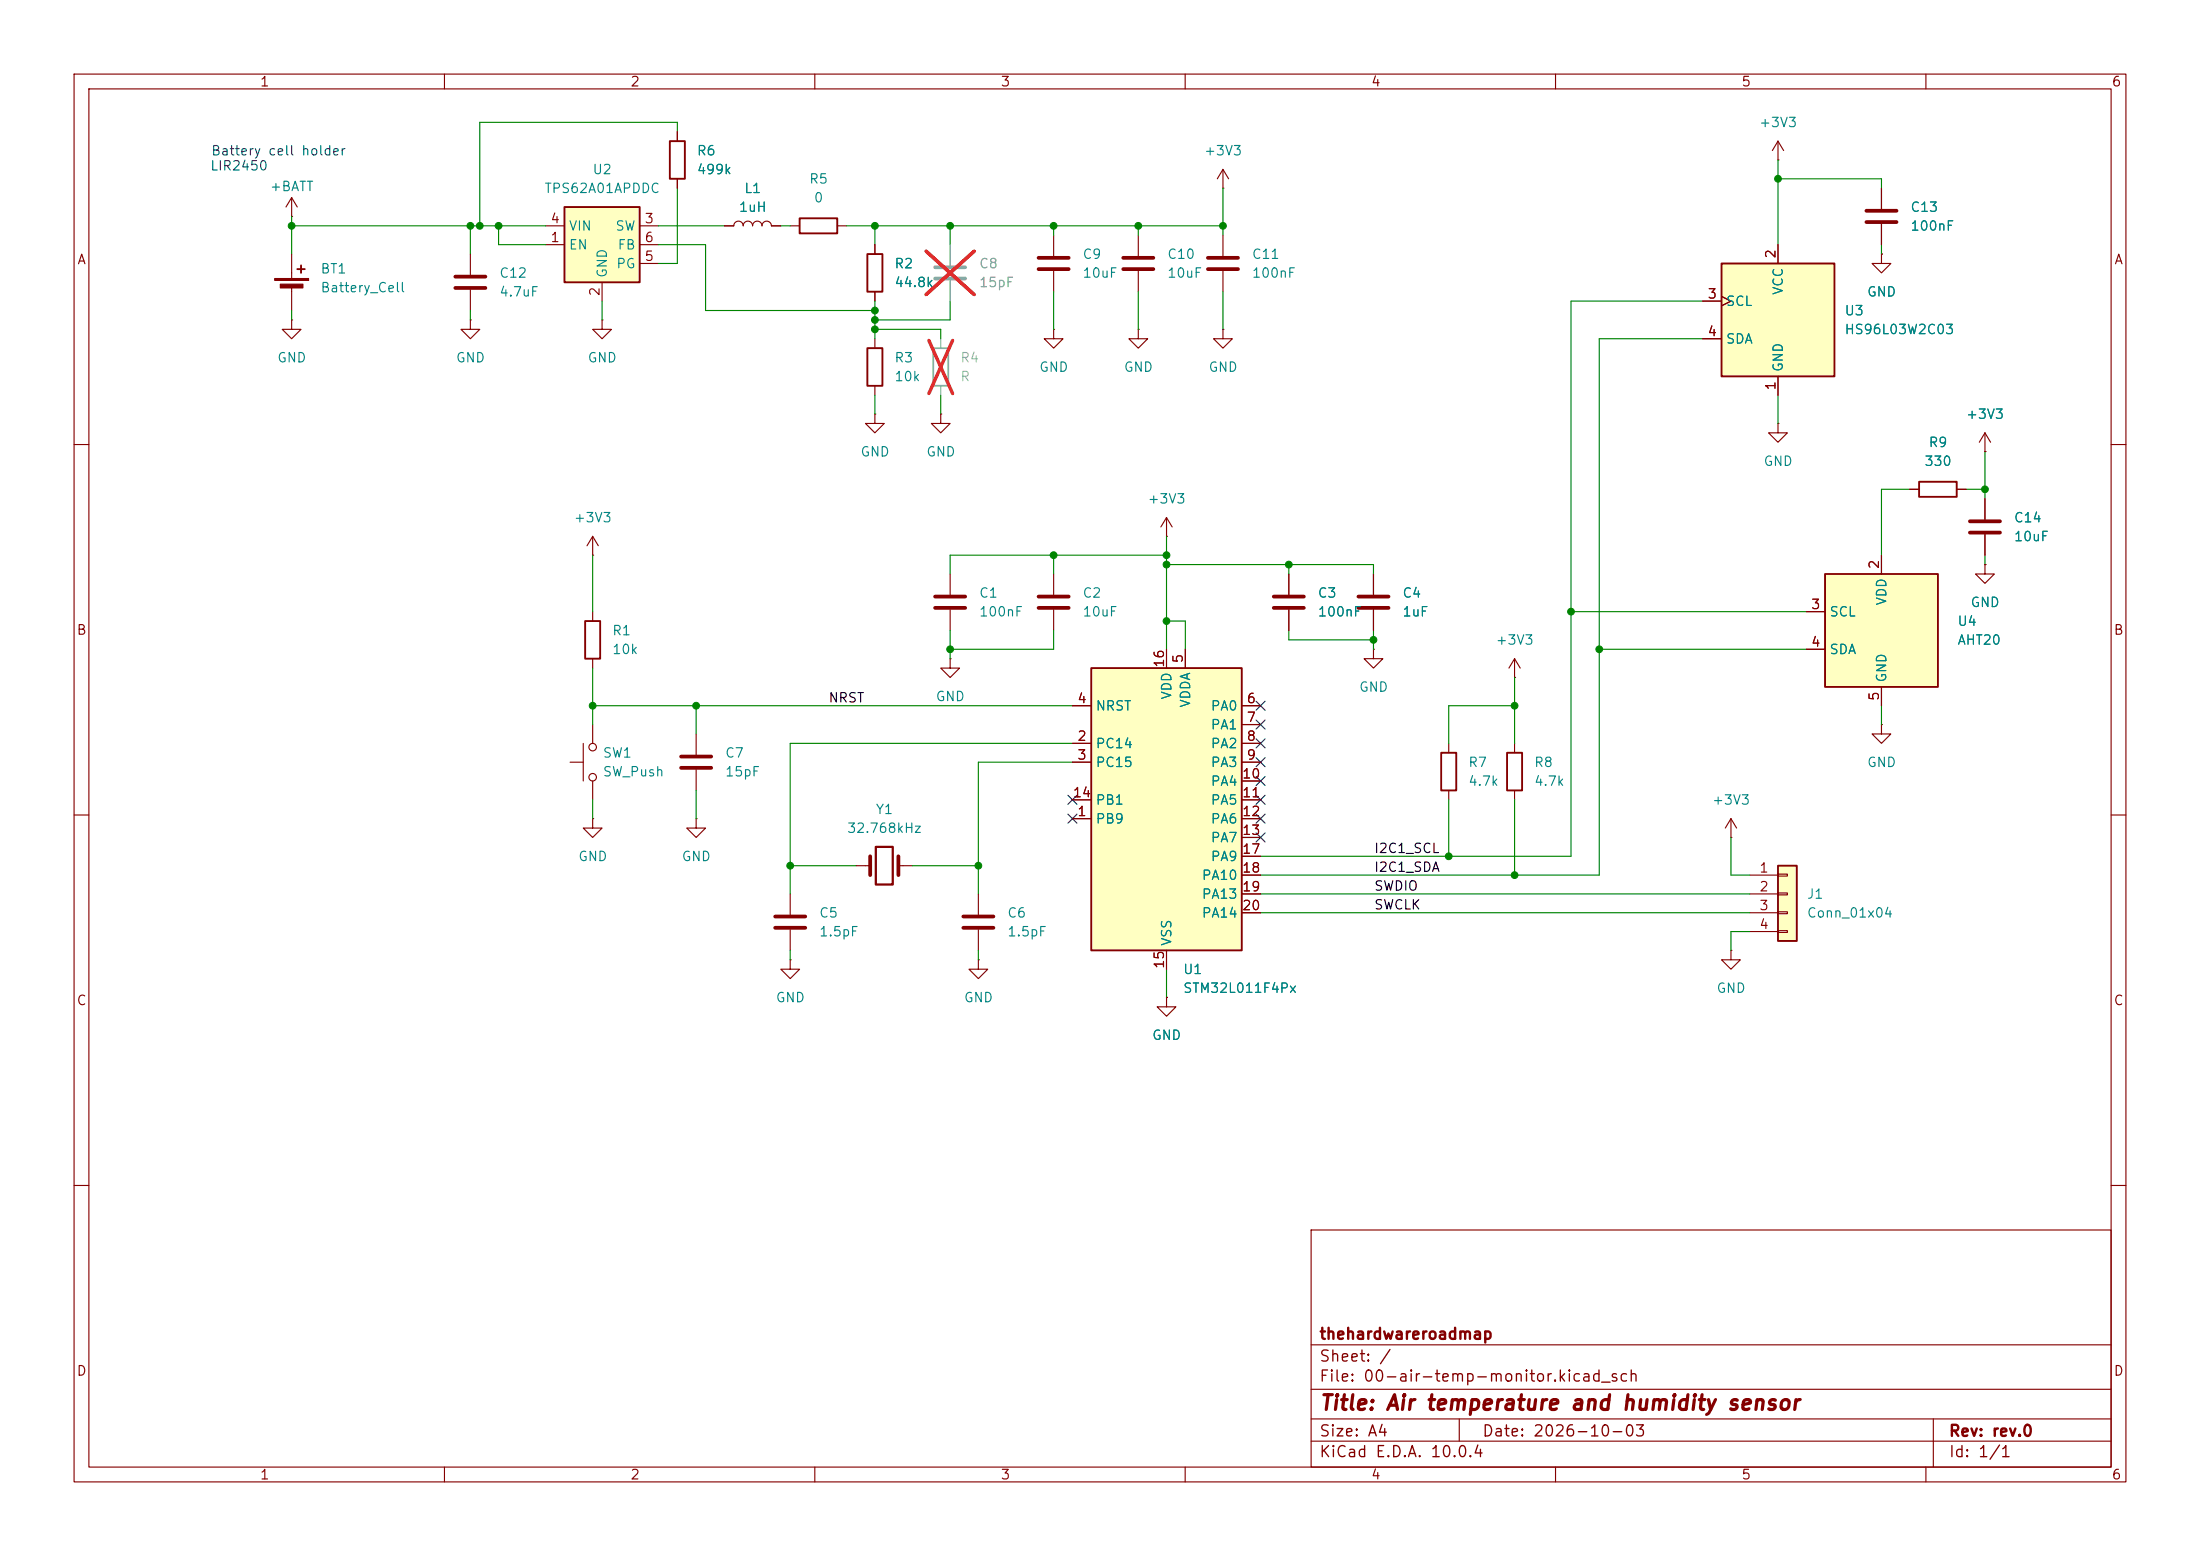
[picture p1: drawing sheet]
<svg xmlns="http://www.w3.org/2000/svg" width="297mm" height="210mm" viewBox="0 0 297 210" stroke-linecap="round" stroke-linejoin="round" font-family="sans-serif">
<g fill="none" stroke="#840000" stroke-width=".15">
<path d="M10 10h277v190h-277zM12 12h273v186h-273zM60 10v2M110 10v2M160 10v2M210 10v2M260 10v2M39.4 29.2h.1M39.4 26.7l-.8 1.2M39.4 26.7l.7 1.2M39.4 26.7v2.5M153.7 31.8v2.7"/>
<path d="M153.7 36.6v2.8M10 60h2M268 76.2v1.3h1.2l-1.2 1.2-1.3-1.2h1.3M268 76.2h.1M268 67.3v2.8M268 72.1v2.8M285 60h2M10 110h2M285 110h2M10 160h2M177 166h108v32h-108zM285 160h2"/>
<path d="M60 198v2M110 198v2M160 198v2M177 194.5h108M177 191.5h108M177 187.5h108M177 181.5h108M197 191.5v3M210 198v2M260 198v2M261 191.5v6.5"/>
</g>
<path d="M151.6 34.8h4.1M151.6 36.3h4.1M265.9 70.4h4.1M265.9 71.9h4.1" fill="none" stroke="#840000" stroke-width=".51"/>
<path d="M246.4 77.5h15.2v15.2h-15.2z" fill="#ffffc2"/>
<path d="M246.4 77.5h15.2v15.2h-15.2zM259.1 65h5.1v2.1h-5.1z" fill="none" stroke="#840000" stroke-width=".25"/>
<g fill="none" stroke="#840000" stroke-width=".15">
<path d="M81.3 43.2v1.3h1.2l-1.2 1.2-1.3-1.2h1.3M81.3 43.2h.1M240 57.2v1.2h1.3l-1.3 1.3-1.2-1.3h1.2M240 57.2h.1M268 58.4l-.8 1.3M268 58.4l.7 1.3M268 58.4v2.6M254 74.9v2.6M257.8 66h1.3M264.2 66h1.2M268 61h.1M243.8 82.6h2.6"/>
<path d="M243.8 87.6h2.6M254 92.7v2.6"/>
</g>
<path d="M240 116.8h2.6v10.2h-2.6z" fill="#ffffc2"/>
<path d="M240 116.8h2.6v10.2h-2.6z" fill="none" stroke="#840000" stroke-width=".25"/>
<g fill="none" stroke="#840000" stroke-width=".15">
<path d="M80 74.9h.1M80 72.4l-.8 1.3M80 72.4l.8 1.3M80 72.4v2.5M94 99.1v2.8M128.3 88.9v1.3h1.2l-1.2 1.2-1.3-1.2h1.3M128.3 88.9h.1M254 97.8v1.3h1.3l-1.3 1.2-1.3-1.2h1.3M254 97.8h.1M94 110.5v1.3h1.2l-1.2 1.2-1.3-1.2h1.3M94 110.5h.1M94 103.9v2.8"/>
<path d="M115.6 116.8h1.9M121.3 116.8h1.9M236.2 118.1h3.8M240 118h1.3v.2h-1.3zM106.7 129.5v1.3h1.2l-1.2 1.3-1.3-1.3h1.3M106.7 129.5h.1M106.7 120.7v2.7M106.7 125.5v2.8M132.1 129.5v1.3h1.2l-1.2 1.3-1.3-1.3h1.3M132.1 129.5h.1M132.1 120.7v2.7M132.1 125.5v2.8"/>
<path d="M157.5 134.6v1.3h1.2l-1.2 1.3-1.3-1.3h1.3M157.5 134.6h.1M236.2 120.7h3.8M236.2 123.2h3.8M236.2 125.7h3.8M240 120.5h1.3v.3h-1.3zM240 123.1h1.3v.2h-1.3zM240 125.6h1.3v.3h-1.3z"/>
</g>
<path d="M91.9 102.1h4.1M91.9 103.6h4.1M117.5 115.6v2.5M121.3 115.6v2.5M104.6 123.7h4.1M104.6 125.2h4.1M130 123.7h4.1M130 125.2h4.1" fill="none" stroke="#840000" stroke-width=".51"/>
<path d="M118.2 114.3h2.3v5.1h-2.3z" fill="none" stroke="#840000" stroke-width=".3"/>
<path d="M76.2 27.9h10.2v10.2h-10.2z" fill="#ffffc2"/>
<path d="M76.2 27.9h10.2v10.2h-10.2z" fill="none" stroke="#840000" stroke-width=".25"/>
<path d="M73.7 33h2.5M73.7 30.5h2.5M81.3 38.1v2.5M86.4 33h2.5M86.4 30.5h2.5M86.4 35.6h2.5" fill="none" stroke="#840000" stroke-width=".15"/>
<path d="M147.3 90.2h20.3v38.1h-20.3z" fill="#ffffc2"/>
<path d="M90.4 19.1h2.1v5h-2.1zM40.1 36.3h1M40.6 35.8v1M107.9 29.5h5.1v2h-5.1zM117.1 47h2v5.1h-2zM79 83.8h2v5.1h-2zM147.3 90.2h20.3v38.1h-20.3zM194.6 101.6h2v5.1h-2zM203.5 101.6h2v5.1h-2z" fill="none" stroke="#840000" stroke-width=".25"/>
<g fill="none" stroke="#840000" stroke-width=".15">
<path d="M91.4 17.8v1.3M240 19.1l-.7 1.2M240 19.1l.8 1.2M240 19.1v2.5M39.4 34.3v3.3M39.4 38.6v3.3M63.5 34.3v2.8M63.5 39.1v2.8M91.4 24.1v1.3M97.8 30.5h1.3a.64 .64 0 0 1 .6-.7 .64 .64 0 0 1 .6 .7 .64 .64 0 0 1 .7-.7 .64 .64 0 0 1 .6 .7 .64 .64 0 0 1 .6-.7 .64 .64 0 0 1 .7 .7 .64 .64 0 0 1 .6-.7 .64 .64 0 0 1 .6 .7h1.3M106.7 30.5h1.2M113 30.5h1.3"/>
<path d="M165.1 25.4h.1M165.1 22.9l-.8 1.2M165.1 22.9l.8 1.2M165.1 22.9v2.5M165.1 31.8v2.7M165.1 36.6v2.8M240 21.6h.1M254 34.3v1.3h1.3l-1.3 1.2-1.3-1.2h1.3M254 34.3h.1M39.4 43.2v1.3h1.2l-1.2 1.2-1.3-1.2h1.3M39.4 43.2h.1M63.5 43.2v1.3h1.3l-1.3 1.2-1.3-1.2h1.3"/>
<path d="M63.5 43.2h.1M118.1 55.9v1.3h1.3l-1.3 1.2-1.3-1.2h1.3M118.1 55.9h.1M118.1 45.7v1.3M118.1 52.1v1.2M127 55.9v1.3h1.3l-1.3 1.2-1.3-1.2h1.3M127 55.9h.1M142.2 44.5v1.2h1.3l-1.3 1.3-1.2-1.3h1.2M142.2 44.5h.1M153.7 44.5v1.2h1.2l-1.2 1.3-1.3-1.3h1.3M153.7 44.5h.1M165.1 44.5v1.2h1.3l-1.3 1.3-1.3-1.3h1.3"/>
<path d="M165.1 44.5h.1M142.2 77.5v2.8M174 77.5v2.8M185.4 77.5v2.8M80 82.6v1.2M80 88.9v1.3M80 97.8v2.5M142.2 82.3v2.8M144.8 95.3h2.5M157.5 87.6v2.6M160 87.6v2.6M167.6 95.3h2.6"/>
<path d="M167.6 97.8h2.6M174 82.3v2.8M185.4 87.6v1.3h1.3l-1.3 1.3-1.3-1.3h1.3M185.4 87.6h.1M185.4 82.3v2.8M204.5 91.4h.1M204.5 88.9l-.8 1.3M204.5 88.9l.7 1.3M204.5 88.9v2.5M77 102.9h1.7M78.7 100.3v5.1M80 110.5v1.3h1.3l-1.3 1.2-1.3-1.2h1.3"/>
<path d="M80 110.5h.1M80 105.4v2.6M144.8 110.5h2.5M144.8 100.3h2.5M144.8 102.9h2.5M144.8 108h2.5M167.6 110.5h2.6M167.6 100.3h2.6M167.6 102.9h2.6M167.6 105.4h2.6M167.6 108h2.6M167.6 113h2.6"/>
<path d="M167.6 115.6h2.6M167.6 118.1h2.6M195.6 100.3v1.3M195.6 106.7v1.3M204.5 100.3v1.3M204.5 106.7v1.3M233.7 113h.1M233.7 110.5l-.8 1.3M233.7 110.5l.7 1.3M233.7 110.5v2.5M157.5 128.3v2.5M167.6 120.7h2.6"/>
<path d="M167.6 123.2h2.6M233.7 128.3v1.2h1.2l-1.2 1.3-1.3-1.3h1.3M233.7 128.3h.1"/>
<circle cx="80" cy="104.9" r=".51"/>
<circle cx="80" cy="100.8" r=".51"/>
</g>
<path d="M61.5 37.3h4M61.5 38.9h4M163.1 34.8h4M163.1 36.3h4M140.2 80.5h4.1M140.2 82h4.1M172 80.5h4M172 82h4M183.4 80.5h4.1M183.4 82h4.1" fill="none" stroke="#840000" stroke-width=".51"/>
<g fill="#840000" stroke="#840000" stroke-width=".15">
<path d="M37.1 37.6h4.6v.2h-4.6z"/>
<path d="M37.8 38.4h3.1v.5h-3.1z"/>
</g>
<path d="M126 47h2v5.1h-2z" fill="none" stroke="#a1a1a1" stroke-width=".25"/>
<path d="M127 45.7v1.3M127 52.1v1.2" fill="none" stroke="#a1a1a1" stroke-width=".15"/>
<path d="M125.4 45.9l3.2 7.2M128.6 45.9l-3.2 7.2" fill="none" stroke="#ff2626" stroke-width=".46"/>
<path d="M232.4 35.6h15.2v15.2h-15.2z" fill="#ffffc2"/>
<path d="M117.1 34.3h2v5.1h-2zM232.4 35.6h15.2v15.2h-15.2z" fill="none" stroke="#840000" stroke-width=".25"/>
<g fill="none" stroke="#840000" stroke-width=".15">
<path d="M91.4 17.8v1.3M91.4 24.1v1.3M97.8 30.5h1.3M104.1 30.5h1.3M118.1 33v1.3M118.1 39.4v1.2M142.2 31.8v2.7M142.2 36.6v2.8M240 33v2.6M254 34.3h.1M254 25.4v2.8M254 30.2v2.8"/>
<path d="M229.9 40.6h2.5M229.9 45.7h2.5M232.4 40l1.3 .6-1.3 .7M240 50.8v2.5M128.3 77.5v2.8M157.5 72.4h.1M157.5 69.9l-.8 1.2M157.5 69.9l.7 1.2M157.5 69.9v2.5M174 77.5v2.8M185.4 77.5v2.8M254 74.9v2.6"/>
<path d="M257.8 66h1.3M264.2 66h1.2M268 61h.1M268 76.2h.1M268 67.3v2.8M268 72.1v2.8M128.3 82.3v2.8M144.8 95.3h2.5M157.5 87.6v2.6M160 87.6v2.6M167.6 95.3h2.6M167.6 97.8h2.6"/>
<path d="M174 82.3v2.8M185.4 82.3v2.8M243.8 82.6h2.6M243.8 87.6h2.6M254 92.7v2.6M144.8 110.5h2.5M144.8 100.3h2.5M144.8 102.9h2.5M144.8 108h2.5M167.6 110.5h2.6M167.6 100.3h2.6M167.6 102.9h2.6"/>
<path d="M167.6 105.4h2.6M167.6 108h2.6M167.6 113h2.6M167.6 115.6h2.6M167.6 118.1h2.6M157.5 134.6h.1M157.5 128.3v2.5M167.6 120.7h2.6M167.6 123.2h2.6"/>
</g>
<path d="M140.2 34.8h4.1M140.2 36.3h4.1M252 28.4h4M252 30h4M126.2 80.5h4.1M126.2 82h4.1" fill="none" stroke="#840000" stroke-width=".51"/>
<path d="M126.2 36.1h4.1M126.2 37.6h4.1" fill="none" stroke="#a1a1a1" stroke-width=".51"/>
<path d="M128.3 33v2.8M128.3 37.8v2.8" fill="none" stroke="#a1a1a1" stroke-width=".15"/>
<path d="M125 33.9l6.5 5.9M131.5 33.9l-6.5 5.9" fill="none" stroke="#ff2626" stroke-width=".46"/>
<g fill="none" stroke="#008400" stroke-width=".15">
<path d="M91.4 17.8v-1.3h-26.6v14M39.4 29.2v5.1M39.4 30.5h34.3M63.5 30.5v3.8M67.3 30.5v2.5h6.4M88.9 33h6.3v8.9h22.9M88.9 30.5h8.9M91.4 25.4v10.2h-2.5M105.4 30.5h1.3M114.3 30.5h50.8M118.1 30.5v2.5M128.3 30.5v2.5"/>
<path d="M142.2 30.5v1.3M142.2 39.4v5.1M153.7 30.5v1.3M153.7 39.4v5.1M165.1 25.4v6.4M165.1 39.4v5.1M240 21.6v11.4M240 24.1h14v1.3M254 33v1.3M39.4 41.9v1.3M63.5 41.9v1.3M81.3 40.6v2.6"/>
<path d="M118.1 40.6v5.1M118.1 53.3v2.6M118.1 44.5h8.9v1.2M127 53.3v2.6M128.3 40.6v2.6h-10.2M229.9 45.7h-14v72.4h-45.7M229.9 40.6h-17.8v75h-41.9M240 53.3v3.9M80 74.9v7.7M142.2 74.9v2.6M157.5 72.4v15.2M157.5 76.2h27.9v1.3"/>
<path d="M157.5 74.9h-29.2v2.6M174 76.2v1.3M257.8 66h-3.8v8.9M265.4 66h2.6M268 61v6.3M268 74.9v1.3M80 95.3h64.8M80 90.2v7.6M94 95.3v3.8M128.3 85.1v3.8M142.2 85.1v2.5h-13.9M157.5 83.8h2.5v3.8"/>
<path d="M174 85.1v1.3h11.4M185.4 85.1v2.5M204.5 95.3h-8.9v5M204.5 91.4v8.9M212.1 82.6h31.7M215.9 87.6h27.9M254 95.3v2.5M80 108v2.5M94 106.7v3.8M106.7 116.8h8.9M123.2 116.8h8.9M144.8 102.9h-12.7v17.8"/>
<path d="M144.8 100.3h-38.1v20.4M195.6 108v7.6M204.5 108v10.1M233.7 113v5.1h2.5M106.7 128.3v1.2M132.1 128.3v1.2M157.5 130.8v3.8M170.2 120.7h66M170.2 123.2h66M236.2 125.7h-2.5v2.6"/>
</g>
<g fill="none" stroke="#000084" stroke-width=".15">
<path d="M169.6 99.7l1.2 1.2M169.6 94.6l1.2 1.3M169.6 97.2l1.2 1.2M170.8 99.7l-1.2 1.2M170.8 94.6l-1.2 1.3M170.8 97.2l-1.2 1.2M144.2 109.9l1.2 1.2M144.2 107.3l1.2 1.3M145.4 109.9l-1.2 1.2M145.4 107.3l-1.2 1.3M169.6 112.4l1.2 1.2M169.6 109.9l1.2 1.2"/>
<path d="M169.6 102.3l1.2 1.2M169.6 107.3l1.2 1.3M169.6 104.8l1.2 1.2M170.8 112.4l-1.2 1.2M170.8 109.9l-1.2 1.2M170.8 102.3l-1.2 1.2M170.8 107.3l-1.2 1.3M170.8 104.8l-1.2 1.2"/>
</g>
<g fill="#008400" stroke="#008400" stroke-width=".14">
<circle cx="39.4" cy="30.5" r=".46"/>
<circle cx="118.1" cy="30.5" r=".46"/>
<circle cx="128.3" cy="30.5" r=".46"/>
<circle cx="80" cy="95.3" r=".46"/>
<circle cx="67.3" cy="30.5" r=".46"/>
<circle cx="64.8" cy="30.5" r=".46"/>
<circle cx="63.5" cy="30.5" r=".46"/>
<circle cx="240" cy="24.1" r=".46"/>
<circle cx="165.1" cy="30.5" r=".46"/>
<circle cx="142.2" cy="30.5" r=".46"/>
<circle cx="153.7" cy="30.5" r=".46"/>
<circle cx="157.5" cy="83.8" r=".46"/>
<circle cx="118.1" cy="41.9" r=".46"/>
<circle cx="118.1" cy="44.5" r=".46"/>
<circle cx="118.1" cy="43.2" r=".46"/>
<circle cx="157.5" cy="76.2" r=".46"/>
<circle cx="157.5" cy="74.9" r=".46"/>
<circle cx="204.5" cy="95.3" r=".46"/>
<circle cx="204.5" cy="118.1" r=".46"/>
<circle cx="195.6" cy="115.6" r=".46"/>
<circle cx="185.4" cy="86.4" r=".46"/>
<circle cx="174" cy="76.2" r=".46"/>
<circle cx="142.2" cy="74.9" r=".46"/>
<circle cx="132.1" cy="116.8" r=".46"/>
<circle cx="94" cy="95.3" r=".46"/>
<circle cx="128.3" cy="87.6" r=".46"/>
<circle cx="106.7" cy="116.8" r=".46"/>
<circle cx="268" cy="66" r=".46"/>
<circle cx="212.1" cy="82.6" r=".46"/>
<circle cx="215.9" cy="87.6" r=".46"/>
</g>
<text font-size="2" fill="#840000" x="178" y="190.8">Title: Air temperature and humidity sensor</text>
<g font-size="1.5" fill="#840000">
<text x="178" y="184.2">Sheet: /</text>
<text x="178" y="181.2">thehardwareroadmap</text>
<text x="178" y="186.9">File: 00-air-temp-monitor.kicad_sch</text>
<text x="178" y="197.1">KiCad E.D.A. 10.0.4</text>
<text x="178" y="194.3">Size: A4</text>
<text x="200" y="194.3">Date: 2026-10-03</text>
<text x="263" y="194.3">Rev: rev.0</text>
<text x="263" y="197.1">Id: 1/1</text>
</g>
<g font-size="1.3" fill="#840000">
<text x="35" y="12">1</text>
<text x="85" y="12">2</text>
<text x="135" y="12">3</text>
<text x="185" y="12">4</text>
<text x="235" y="12">5</text>
<text x="285" y="12">6</text>
<text x="10.3" y="36">A</text>
<text x="74.2" y="33">1</text>
<text x="74.2" y="30.5">4</text>
<text x="86.9" y="30.5">3</text>
<text x="86.9" y="35.5">5</text>
<text x="86.9" y="33">6</text>
<text x="240" y="35" transform="rotate(-90 240 35)">2</text>
<text x="285.3" y="36">A</text>
<text x="81.3" y="40.1" transform="rotate(-90 81.3 40.1)">2</text>
<text x="230.4" y="40.6">3</text>
<text x="230.4" y="45.7">4</text>
<text x="240" y="52.8" transform="rotate(-90 240 52.8)">1</text>
<text x="254" y="76.9" transform="rotate(-90 254 76.9)">2</text>
<text x="244.4" y="82.5">3</text>
<text x="10.3" y="86">B</text>
<text x="160" y="89.6" transform="rotate(-90 160 89.6)">5</text>
<text x="244.4" y="87.6">4</text>
<text x="285.3" y="86">B</text>
<text x="145.3" y="95.2">4</text>
<text x="157.5" y="90.2" transform="rotate(-90 157.5 90.2)">16</text>
<text x="168.2" y="95.2">6</text>
<text x="254" y="94.7" transform="rotate(-90 254 94.7)">5</text>
<text x="145.3" y="100.3">2</text>
<text x="168.2" y="97.8">7</text>
<text x="168.2" y="100.3">8</text>
<text x="144.7" y="107.9">14</text>
<text x="145.3" y="102.8">3</text>
<text x="167.6" y="105.4">10</text>
<text x="167.6" y="107.9">11</text>
<text x="168.2" y="102.8">9</text>
<text x="145.3" y="110.5">1</text>
<text x="167.6" y="110.5">12</text>
<text x="167.6" y="113">13</text>
<text x="167.6" y="115.5">17</text>
<text x="167.6" y="118.1">18</text>
<text x="237.4" y="118.1">1</text>
<text x="167.6" y="120.6">19</text>
<text x="167.6" y="123.2">20</text>
<text x="237.4" y="120.6">2</text>
<text x="237.4" y="123.2">3</text>
<text x="237.4" y="125.7">4</text>
<text x="157.5" y="130.9" transform="rotate(-90 157.5 130.9)">15</text>
<text x="10.3" y="136">C</text>
<text x="285.3" y="136">C</text>
<text x="10.3" y="186">D</text>
<text x="285.3" y="186">D</text>
<text x="35" y="200">1</text>
<text x="85" y="200">2</text>
<text x="135" y="200">3</text>
<text x="185" y="200">4</text>
<text x="235" y="200">5</text>
<text x="285" y="200">6</text>
</g>
<g font-size="1.3" fill="#008484">
<text x="237.4" y="17.5">+3V3</text>
<text x="79.9" y="23.8">U2</text>
<text x="94" y="21.3">R6</text>
<text x="94" y="23.8">499k</text>
<text x="162.5" y="21.3">+3V3</text>
<text x="36.3" y="26.1">+BATT</text>
<text x="73.4" y="26.4">TPS62A01APDDC</text>
<text x="99.7" y="28.9">1uH</text>
<text x="100.4" y="26.4">L1</text>
<text x="109.1" y="25.1">R5</text>
<text x="109.8" y="27.6">0</text>
<text x="257.8" y="28.9">C13</text>
<text x="76.7" y="34">EN</text>
<text x="76.7" y="31.5">VIN</text>
<text x="83" y="31.5">SW</text>
<text x="83.3" y="34">FB</text>
<text x="146.1" y="35.3">C9</text>
<text x="157.5" y="35.3">C10</text>
<text x="168.9" y="35.3">C11</text>
<text x="257.8" y="31.5">100nF</text>
<text x="43.2" y="37.2">BT1</text>
<text x="43.2" y="39.8">Battery_Cell</text>
<text x="67.3" y="37.8">C12</text>
<text x="67.3" y="40.3">4.7uF</text>
<text x="82.3" y="37.6" transform="rotate(-90 82.3 37.6)">GND</text>
<text x="83.1" y="36.5">PG</text>
<text x="120.7" y="36.5">R2</text>
<text x="120.7" y="39.1">44.8k</text>
<text x="146.1" y="37.8">10uF</text>
<text x="157.5" y="37.8">10uF</text>
<text x="168.9" y="37.8">100nF</text>
<text x="232.9" y="41.6">SCL</text>
<text x="241" y="39.9" transform="rotate(-90 241 39.9)">VCC</text>
<text x="252" y="40.3">GND</text>
<text x="232.9" y="46.7">SDA</text>
<text x="248.9" y="42.9">U3</text>
<text x="248.9" y="45.4">HS96L03W2C03</text>
<text x="37.3" y="49.2">GND</text>
<text x="61.5" y="49.2">GND</text>
<text x="79.2" y="49.2">GND</text>
<text x="120.7" y="49.2">R3</text>
<text x="120.7" y="51.8">10k</text>
<text x="140.2" y="50.5">GND</text>
<text x="151.6" y="50.5">GND</text>
<text x="163.1" y="50.5">GND</text>
<text x="241" y="50.3" transform="rotate(-90 241 50.3)">GND</text>
<text x="265.3" y="56.9">+3V3</text>
<text x="116.1" y="61.9">GND</text>
<text x="125" y="61.9">GND</text>
<text x="238" y="63.2">GND</text>
<text x="259.7" y="63.2">330</text>
<text x="260.3" y="60.7">R9</text>
<text x="77.4" y="70.8">+3V3</text>
<text x="154.8" y="68.3">+3V3</text>
<text x="271.8" y="70.8">C14</text>
<text x="271.8" y="73.4">10uF</text>
<text x="132.1" y="81">C1</text>
<text x="132.1" y="83.5">100nF</text>
<text x="146.1" y="81">C2</text>
<text x="146.1" y="83.5">10uF</text>
<text x="177.8" y="81">C3</text>
<text x="177.8" y="83.5">100nF</text>
<text x="189.2" y="81">C4</text>
<text x="189.2" y="83.5">1uF</text>
<text x="246.9" y="83.5">SCL</text>
<text x="255" y="81.8" transform="rotate(-90 255 81.8)">VDD</text>
<text x="265.9" y="82.3">GND</text>
<text x="82.6" y="86.1">R1</text>
<text x="82.6" y="88.6">10k</text>
<text x="201.8" y="87.3">+3V3</text>
<text x="246.9" y="88.6">SDA</text>
<text x="264.2" y="87.3">AHT20</text>
<text x="264.2" y="84.8">U4</text>
<text x="126.2" y="95">GND</text>
<text x="158.5" y="94.5" transform="rotate(-90 158.5 94.5)">VDD</text>
<text x="161" y="95.6" transform="rotate(-90 161 95.6)">VDDA</text>
<text x="183.4" y="93.7">GND</text>
<text x="255" y="92.2" transform="rotate(-90 255 92.2)">GND</text>
<text x="147.8" y="101.3">PC14</text>
<text x="147.8" y="96.2">NRST</text>
<text x="163.4" y="96.2">PA0</text>
<text x="163.4" y="98.8">PA1</text>
<text x="163.4" y="101.3">PA2</text>
<text x="81.3" y="102.6">SW1</text>
<text x="81.3" y="105.1">SW_Push</text>
<text x="97.8" y="102.6">C7</text>
<text x="97.8" y="105.1">15pF</text>
<text x="147.8" y="103.8">PC15</text>
<text x="163.4" y="103.8">PA3</text>
<text x="163.4" y="106.4">PA4</text>
<text x="198.1" y="103.8">R7</text>
<text x="198.1" y="106.4">4.7k</text>
<text x="207" y="103.8">R8</text>
<text x="207" y="106.4">4.7k</text>
<text x="252" y="103.8">GND</text>
<text x="114.3" y="112.7">32.768kHz</text>
<text x="118.1" y="110.2">Y1</text>
<text x="147.8" y="111.5">PB9</text>
<text x="147.8" y="108.9">PB1</text>
<text x="163.4" y="108.9">PA5</text>
<text x="163.4" y="111.5">PA6</text>
<text x="231" y="108.9">+3V3</text>
<text x="78" y="116.5">GND</text>
<text x="91.9" y="116.5">GND</text>
<text x="162.2" y="119.1">PA10</text>
<text x="163.4" y="114">PA7</text>
<text x="163.4" y="116.5">PA9</text>
<text x="110.5" y="124.2">C5</text>
<text x="135.9" y="124.2">C6</text>
<text x="162.2" y="121.6">PA13</text>
<text x="162.2" y="124.2">PA14</text>
<text x="243.8" y="121.6">J1</text>
<text x="243.8" y="124.2">Conn_01x04</text>
<text x="110.5" y="126.7">1.5pF</text>
<text x="135.9" y="126.7">1.5pF</text>
<text x="158.5" y="127.8" transform="rotate(-90 158.5 127.8)">VSS</text>
<text x="159.6" y="131.8">U1</text>
<text x="104.6" y="135.6">GND</text>
<text x="130" y="135.6">GND</text>
<text x="159.6" y="134.3">STM32L011F4Px</text>
<text x="231.6" y="134.3">GND</text>
<text x="155.4" y="140.7">GND</text>
</g>
<g font-size="1.3" fill="#0000c2">
<text x="28.3" y="23.3">LIR2450</text>
<text x="28.4" y="21.3">Battery cell holder</text>
</g>
<g font-size="1.3" fill="#a1a1a1">
<text x="132.1" y="36.5">C8</text>
<text x="132.1" y="39.1">15pF</text>
<text x="129.5" y="49.2">R4</text>
<text x="129.5" y="51.8">R</text>
</g>
<g font-size="1.3">
<text x="111.8" y="95.1">NRST</text>
<text x="185.4" y="115.4">I2C1_SCL</text>
<text x="185.4" y="118">I2C1_SDA</text>
<text x="185.4" y="123.1">SWCLK</text>
<text x="185.4" y="120.5">SWDIO</text>
</g>
</svg>
